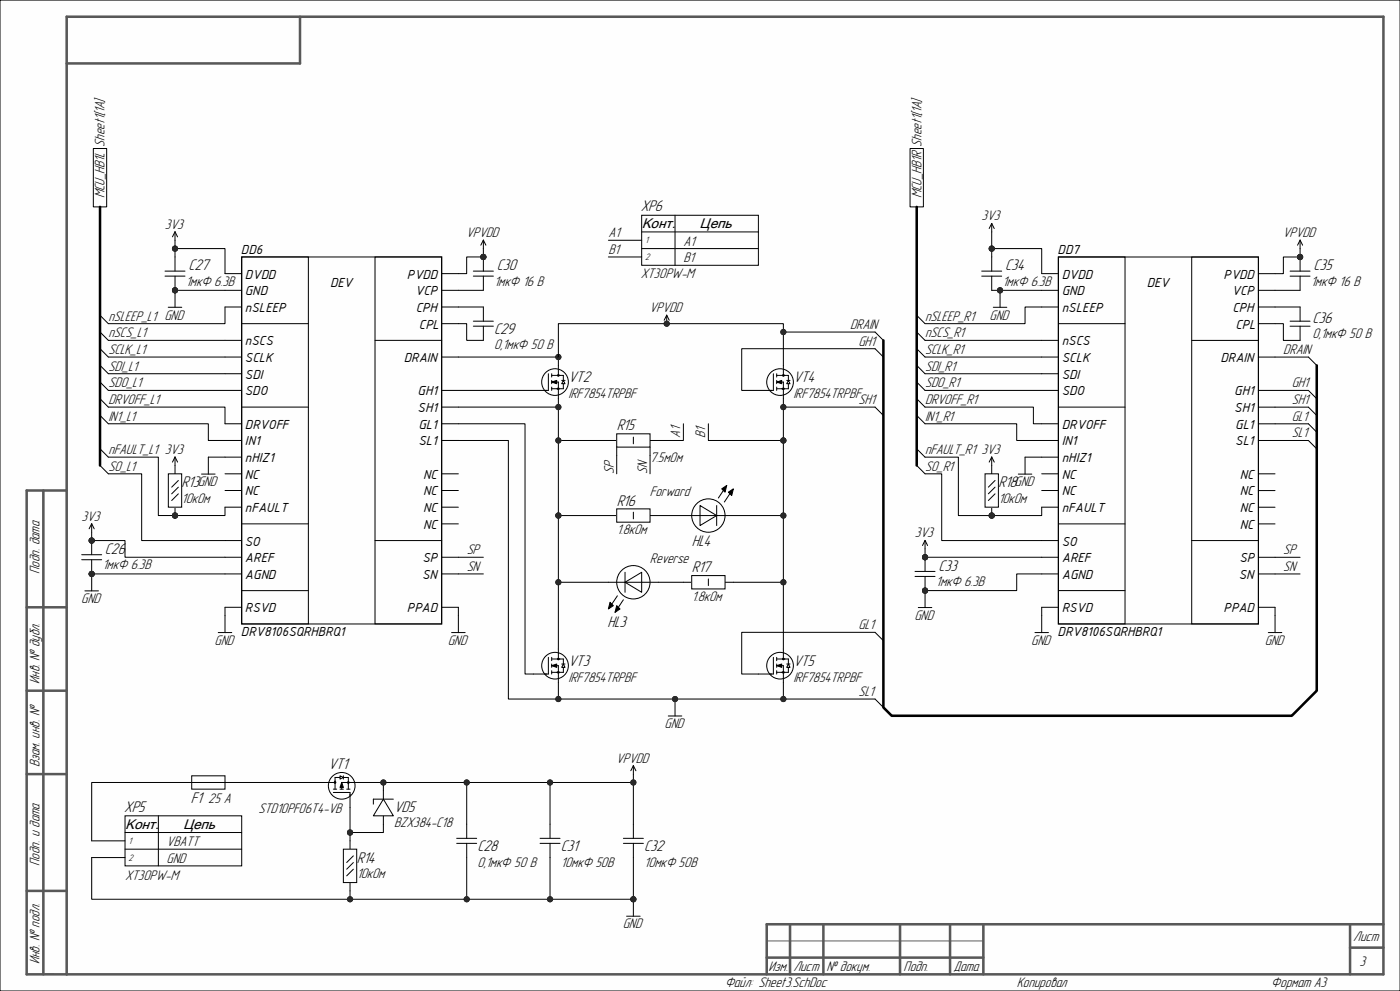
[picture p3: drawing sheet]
<svg xmlns="http://www.w3.org/2000/svg" width="420mm" height="297mm" viewBox="0 0 420 297" stroke-linecap="round" stroke-linejoin="round" font-family="sans-serif">
<path d="M0 0h420v297h-420z" fill-rule="evenodd" fill="#fefefe"/>
<path d="M0 0h420v297h-420z" fill="none" stroke="#000" stroke-width=".3"/>
<path d="M0 0h420v297h-420z" fill-rule="evenodd" fill="#fefefe"/>
<path d="M0 0h420v297h-420zM164.5 112v5h-1M165.5 114.5l1.5-.5v1zM165.5 112v1M165.5 114v1M165.5 116v1M165.5 114.5h2v2h-2M165.5 112.5h2.5" fill="none" stroke="#000" stroke-width=".3"/>
<g fill="none" stroke="#585858" stroke-width=".76">
<path d="M90 5v14h-70M13 147v145M20 147h-12v145h407v-287h-395v287M8 182h12M8 207h12M8 232h12M8 267h12M237 277v15M247 277v15M270 277v15M285 277v15M295 277v15"/>
<path d="M405 277v15M415 277h-185v15M230 287h65M405 284h10"/>
</g>
<path d="M230 282h65" fill="none" stroke="#585858" stroke-width=".3"/>
<path d="M165.5 114.5l1.5-.5v1z" fill="#000"/>
<path d="M169 114l.5 1h-1z" fill="#fefefe"/>
<g fill="none" stroke="#000" stroke-width=".3">
<path d="M160 117h4M167.5 109.5v3h1.5v1.5M167.5 116.5v3M168.5 114h1M169 114l.5 1h-1zM169 115v1.5h-2M164.5 197v5h-1M165.5 199.5l1.5-.5v1zM165.5 199.5h2v2h-2M165.5 197v1M165.5 199v1M165.5 197.5h2.5"/>
<path d="M165.5 201v1"/>
<circle cx="166.5" cy="114.5" r="4"/>
<circle cx="167.5" cy="112.5" r=".25"/>
<circle cx="167.5" cy="116.5" r=".25"/>
</g>
<g fill="#000">
<path d="M165.5 199.5l1.5-.5v1z"/>
<circle cx="167.5" cy="112.5" r=".25"/>
<circle cx="167.5" cy="116.5" r=".25"/>
</g>
<path d="M169 199l.5 1h-1z" fill="#fefefe"/>
<g fill="none" stroke="#000" stroke-width=".3">
<path d="M232 112v5h-1M233 114.5l1.5-.5v1zM233 112v1M233 114v1M233 116v1M233 114.5h2v2h-2M233 112.5h2.5M167.5 194.5v3h1.5v1.5M168.5 199h1M169 199l.5 1h-1zM160 202h4M167.5 201.5v3"/>
<path d="M169 200v1.5h-2"/>
<circle cx="166.5" cy="199.5" r="4"/>
<circle cx="167.5" cy="197.5" r=".25"/>
<circle cx="167.5" cy="201.5" r=".25"/>
</g>
<g fill="#000">
<path d="M233 114.5l1.5-.5v1z"/>
<circle cx="167.5" cy="197.5" r=".25"/>
<circle cx="167.5" cy="201.5" r=".25"/>
</g>
<path d="M236.5 114l.5 1h-1z" fill="#fefefe"/>
<g fill="none" stroke="#000" stroke-width=".3">
<path d="M227.5 117h4M235 109.5v3h1.5v1.5M235 116.5v3M236 114h1M236.5 114l.5 1h-1zM236.5 115v1.5h-2M232 197v5h-1M233 199.5l1.5-.5v1zM233 199.5h2v2h-2M233 197v1M233 199v1M233 197.5h2.5"/>
<path d="M233 201v1"/>
<circle cx="234" cy="114.5" r="4"/>
<circle cx="235" cy="116.5" r=".25"/>
<circle cx="235" cy="112.5" r=".25"/>
</g>
<g fill="#000">
<path d="M233 199.5l1.5-.5v1z"/>
<circle cx="235" cy="116.5" r=".25"/>
<circle cx="235" cy="112.5" r=".25"/>
</g>
<path d="M236.5 199l.5 1h-1z" fill="#fefefe"/>
<g fill="none" stroke="#000" stroke-width=".3">
<path d="M182.5 72h10M182.5 77h10M192.5 64.5h35v15h-35zM192.5 69.5h35M192.5 74.5h35M202.5 64.5v15M182.5 154.5h2.5M195 154.5h2.5M235 194.5v3h1.5v1.5M236 199h1M236.5 199l.5 1h-1zM227.5 202h4"/>
<path d="M235 201.5v3M236.5 200v1.5h-2"/>
<circle cx="234" cy="199.5" r="4"/>
<circle cx="235" cy="197.5" r=".25"/>
<circle cx="235" cy="201.5" r=".25"/>
</g>
<g fill="#000">
<circle cx="235" cy="197.5" r=".25"/>
<circle cx="235" cy="201.5" r=".25"/>
</g>
<path d="M185 152.5h10v4h-10z" fill-rule="evenodd" fill="#fefefe"/>
<path d="M185 152.5h10v4h-10zM190 153.5v2M205 174.5h2.5M217.5 174.5h2.5" fill="none" stroke="#000" stroke-width=".3"/>
<path d="M207.5 172.5h10v4h-10z" fill-rule="evenodd" fill="#fefefe"/>
<path d="M205 154.5h5M215 154.5h5M207.5 172.5h10v4h-10zM212.5 173.5v2" fill="none" stroke="#000" stroke-width=".3"/>
<path d="M210 151.5l5 3-5 3z" fill="#fefefe"/>
<g fill="none" stroke="#000" stroke-width=".3">
<path d="M210 151.5l5 3-5 3zM210 154.5h5M215 151.5v6M216.5 146.5l1.5-1-.5 2zM218 145.5l-2.5 3.8M218.5 147.5l1.5-1-.5 2zM219.8 146.7l-2.5 3.8M182.5 174.5h5M192.5 174.5h5"/>
<circle cx="212.5" cy="154.5" r="5"/>
</g>
<path d="M216.5 146.5l1.5-1-.5 2zM218.5 147.5l1.5-1-.5 2z" fill="#000"/>
<path d="M187.5 174.5l5-3v6z" fill="#fefefe"/>
<g fill="none" stroke="#000" stroke-width=".3">
<path d="M185.2 178.6l-2.5 3.7M187 179.8l-2.5 3.7M187.5 174.5l5-3v6zM187.5 174.5h5M187.5 171.5v6M183 180.5l1 1-1.5 1zM185 181.5l1 1-1.5 1z"/>
<circle cx="190" cy="174.5" r="5"/>
</g>
<path d="M183 180.5l1 1-1.5 1zM185 181.5l1 1-1.5 1z" fill="#000"/>
<path d="M72.5 77h60v110h-60z" fill-rule="evenodd" fill="#fefefe"/>
<g fill="none" stroke="#000" stroke-width=".3">
<path d="M72.5 77h60v110h-60zM72.5 77h20v110h-20zM112.5 77h20v110h-20zM67.5 87h5M67.5 82h5M67.5 92h5M72.5 97h20M132.5 87h5M132.5 82h5M132.5 92h5M132.5 97h5M67.5 102h5"/>
<path d="M67.5 107h5M67.5 112h5M67.5 117h5M112.5 102h20M132.5 107h5M132.5 117h5M67.5 132h5M67.5 137h5M67.5 127h5M72.5 122h20M132.5 132h5M132.5 127h5"/>
<path d="M132.5 122h5M182.5 132h2.5M195 132h2.5M67.5 142h5M67.5 147h5M67.5 152h5M72.5 157h20M132.5 142h5M132.5 147h5M132.5 152h5M132.5 157h5M67.5 162h5"/>
<path d="M67.5 167h5M67.5 172h5M72.5 177h20M112.5 162h20M132.5 167h5M132.5 172h5M67.5 182h5M132.5 182h5"/>
</g>
<path d="M185 130h10v4h-10z" fill-rule="evenodd" fill="#fefefe"/>
<path d="M185 130h10v4h-10zM185 134v2.5M190 131v2M195 134v2.5" fill="none" stroke="#000" stroke-width=".3"/>
<path d="M317.5 77h60v110h-60z" fill-rule="evenodd" fill="#fefefe"/>
<g fill="none" stroke="#000" stroke-width=".3">
<path d="M317.5 77h60v110h-60zM317.5 77h20v110h-20zM357.5 77h20v110h-20zM312.5 87h5M312.5 82h5M312.5 92h5M317.5 97h20M377.5 87h5M377.5 92h5M377.5 82h5M377.5 97h5M312.5 102h5"/>
<path d="M312.5 107h5M312.5 112h5M312.5 117h5M357.5 102h20M377.5 107h5M377.5 117h5M392.5 117l2.5 2.5M392.5 107l2.5 2.5M312.5 132h5M312.5 137h5M312.5 127h5M317.5 122h20"/>
<path d="M377.5 132h5M377.5 127h5M377.5 122h5M392.5 132l2.5 2.5M392.5 127l2.5 2.5M392.5 122l2.5 2.5M312.5 142h5M312.5 147h5M312.5 152h5M317.5 157h20M377.5 142h5M377.5 147h5"/>
<path d="M377.5 152h5M377.5 157h5M312.5 162h5M312.5 167h5M312.5 172h5M317.5 177h20M357.5 162h20M377.5 167h5M377.5 172h5M312.5 182h5M377.5 182h5M380.5 189.6h4"/>
<path d="M382.5 184.5v5.1M100 237.5h5v1M100 236.5h1M100.5 234v2.5M102 236.5h1M102.5 234.5l.5 1.5h-1zM102.5 234.5v2M104 236.5h1M104.5 234.5v2"/>
</g>
<path d="M102.5 234.5l.5 1.5h-1z" fill="#000"/>
<path d="M102 232.5l1 .5-1 .5z" fill="#fefefe"/>
<g fill="none" stroke="#000" stroke-width=".3">
<path d="M102 232.5l1 .5-1 .5zM102 233h-1.5v1.5h-3M102.5 234.5h5M103 232.5v1M103 233h1.5v2M105 238v4M27.5 252h10M27.5 257h10M37.5 244.5h35v15h-35zM37.5 249.5h35M37.5 254.5h35M47.5 244.5v15"/>
<path d="M105 252v2.5M105 264.5v2.5"/>
<circle cx="100.5" cy="234.5" r=".25"/>
<circle cx="102.5" cy="235.5" r="4"/>
<circle cx="104.5" cy="234.5" r=".25"/>
</g>
<g fill="#000">
<circle cx="100.5" cy="234.5" r=".25"/>
<circle cx="104.5" cy="234.5" r=".25"/>
</g>
<path d="M103 254.5h4v10h-4z" fill-rule="evenodd" fill="#fefefe"/>
<path d="M115 237v2.5M103 254.5h4v10h-4zM106 258.5l-2 2M106 256.5l-2 2M115 244.5v2.5M106 260.5l-2 2" fill="none" stroke="#000" stroke-width=".3"/>
<path d="M115 239.5l3 5h-6z" fill="#fefefe"/>
<path d="M115 239.5l3 5h-6zM118 239.5h-6v1.5M188 274.6h4M190 269.5v5.1" fill="none" stroke="#000" stroke-width=".3"/>
<circle cx="190" cy="269.5" r=".76" fill="#262626"/>
<circle cx="190" cy="269.5" r=".76" fill="none" stroke="#262626" stroke-width=".3"/>
<path d="M142 97.8h6M142 96.3h6M145 92v4.3M145 97.8v4.2M190 229.5l-.8 1.5M190 229.5l.8 1.5M190 229.5v2.5" fill="none" stroke="#000" stroke-width=".3"/>
<circle cx="145" cy="77" r=".76" fill="#262626"/>
<circle cx="145" cy="77" r=".76" fill="none" stroke="#262626" stroke-width=".3"/>
<path d="M145 77v4.3M142 82.8h6M142 81.3h6M145 82.8v4.2" fill="none" stroke="#000" stroke-width=".3"/>
<circle cx="145" cy="77" r=".76" fill="#262626"/>
<circle cx="145" cy="77" r=".76" fill="none" stroke="#262626" stroke-width=".3"/>
<path d="M145 72l-.8 1.5M145 72l.8 1.5M145 72v2.5M387 97.8h6M387 96.3h6M390 92v4.3M390 97.8v4.2" fill="none" stroke="#000" stroke-width=".3"/>
<circle cx="390" cy="77" r=".76" fill="#262626"/>
<circle cx="390" cy="77" r=".76" fill="none" stroke="#262626" stroke-width=".3"/>
<path d="M390 77v4.3M387 82.8h6M387 81.3h6M390 82.8v4.2" fill="none" stroke="#000" stroke-width=".3"/>
<circle cx="390" cy="77" r=".76" fill="#262626"/>
<circle cx="390" cy="77" r=".76" fill="none" stroke="#262626" stroke-width=".3"/>
<path d="M390 72l-.7 1.5M390 72l.8 1.5M390 72v2.5M50.5 92.1h4M52.5 87v5.1M135.5 189.6h4M137.5 184.5v5.1" fill="none" stroke="#000" stroke-width=".3"/>
<circle cx="52.5" cy="87" r=".76" fill="#262626"/>
<circle cx="52.5" cy="87" r=".76" fill="none" stroke="#262626" stroke-width=".3"/>
<circle cx="52.5" cy="87" r=".76" fill="#262626"/>
<circle cx="52.5" cy="87" r=".76" fill="none" stroke="#262626" stroke-width=".3"/>
<path d="M49.5 82.8h6M49.5 81.3h6M52.5 82.8v4.2" fill="none" stroke="#000" stroke-width=".3"/>
<circle cx="52.5" cy="87" r=".76" fill="#262626"/>
<circle cx="52.5" cy="87" r=".76" fill="none" stroke="#262626" stroke-width=".3"/>
<path d="M52.5 69.5v2.5M52.5 77v4.3M52.5 69.5l-.8 1.5M52.5 69.5l.8 1.5M298 92.1h4M300 87v5.1" fill="none" stroke="#000" stroke-width=".3"/>
<circle cx="300" cy="87" r=".76" fill="#262626"/>
<circle cx="300" cy="87" r=".76" fill="none" stroke="#262626" stroke-width=".3"/>
<path d="M297.5 67v2.5M297.5 77v4.3M297.5 67l-.8 1.5M297.5 67l.8 1.5M294.5 82.8h6M294.5 81.3h6M297.5 82.8v4.2" fill="none" stroke="#000" stroke-width=".3"/>
<circle cx="27.5" cy="172" r=".76" fill="#262626"/>
<circle cx="27.5" cy="172" r=".76" fill="none" stroke="#262626" stroke-width=".3"/>
<circle cx="27.5" cy="162" r=".76" fill="#262626"/>
<circle cx="27.5" cy="162" r=".76" fill="none" stroke="#262626" stroke-width=".3"/>
<path d="M24.5 167.8h6M24.5 166.3h6M27.5 167.8v4.2" fill="none" stroke="#000" stroke-width=".3"/>
<circle cx="27.5" cy="172" r=".76" fill="#262626"/>
<circle cx="27.5" cy="172" r=".76" fill="none" stroke="#262626" stroke-width=".3"/>
<path d="M27.5 162v4.3" fill="none" stroke="#000" stroke-width=".3"/>
<circle cx="27.5" cy="162" r=".76" fill="#262626"/>
<circle cx="27.5" cy="162" r=".76" fill="none" stroke="#262626" stroke-width=".3"/>
<path d="M25.5 177.1h4M27.5 172v5.1" fill="none" stroke="#000" stroke-width=".3"/>
<circle cx="27.5" cy="172" r=".76" fill="#262626"/>
<circle cx="27.5" cy="172" r=".76" fill="none" stroke="#262626" stroke-width=".3"/>
<g fill="none" stroke="#000" stroke-width=".3">
<path d="M27.5 157l-.8 1.5M27.5 157l.8 1.5M27.5 157v2.5M137 252.8h6M137 251.3h6M140 247v4.3M140 252.8v4.2M162 252.8h6M162 251.3h6M165 247v4.3M165 252.8v4.2M187 252.8h6"/>
<path d="M187 251.3h6M190 247v4.3M190 252.8v4.2"/>
</g>
<circle cx="52.5" cy="154.5" r=".76" fill="#262626"/>
<circle cx="52.5" cy="154.5" r=".76" fill="none" stroke="#262626" stroke-width=".3"/>
<path d="M52.5 152v2.5" fill="none" stroke="#000" stroke-width=".3"/>
<circle cx="52.5" cy="154.5" r=".76" fill="#262626"/>
<circle cx="52.5" cy="154.5" r=".76" fill="none" stroke="#262626" stroke-width=".3"/>
<path d="M52.5 139.5v2.5" fill="none" stroke="#000" stroke-width=".3"/>
<path d="M50.5 142h4v10h-4z" fill-rule="evenodd" fill="#fefefe"/>
<g fill="none" stroke="#000" stroke-width=".3">
<path d="M30 94.5l2.5 2.5M30 99.5l2.5 2.5M30 104.5l2.5 2.5M30 109.5l2.5 2.5M30 114.5l2.5 2.5M30 119.5l2.5 2.5M30 124.5l2.5 2.5M30 134.5l2.5 2.5M30 139.5l2.5 2.5M52.5 137l-.8 1.5M52.5 137l.8 1.5M52.5 137v2.5"/>
<path d="M50.5 142h4v10h-4zM53.5 148l-2 2M53.5 146l-2 2M53.5 144l-2 2"/>
</g>
<path d="M28 44.5h4v17.5h-4z" fill-rule="evenodd" fill="#fefefe"/>
<path d="M28 44.5h4v17.5h-4zM262.5 99.5l2.5 2.5M262.5 104.5l2.5 2.5M262.5 122l2.5 2.5M262.5 189.5l2.5 2.5M262.5 209.5l2.5 2.5" fill="none" stroke="#000" stroke-width=".3"/>
<circle cx="277.5" cy="177" r=".76" fill="#262626"/>
<circle cx="277.5" cy="177" r=".76" fill="none" stroke="#262626" stroke-width=".3"/>
<circle cx="277.5" cy="167" r=".76" fill="#262626"/>
<circle cx="277.5" cy="167" r=".76" fill="none" stroke="#262626" stroke-width=".3"/>
<path d="M274.5 172.8h6M274.5 171.3h6M277.5 172.8v4.2" fill="none" stroke="#000" stroke-width=".3"/>
<circle cx="277.5" cy="177" r=".76" fill="#262626"/>
<circle cx="277.5" cy="177" r=".76" fill="none" stroke="#262626" stroke-width=".3"/>
<path d="M277.5 167v4.3" fill="none" stroke="#000" stroke-width=".3"/>
<circle cx="277.5" cy="167" r=".76" fill="#262626"/>
<circle cx="277.5" cy="167" r=".76" fill="none" stroke="#262626" stroke-width=".3"/>
<path d="M277.5 177v5.1M275.5 182.1h4" fill="none" stroke="#000" stroke-width=".3"/>
<circle cx="277.5" cy="177" r=".76" fill="#262626"/>
<circle cx="277.5" cy="177" r=".76" fill="none" stroke="#262626" stroke-width=".3"/>
<path d="M277.5 162l-.8 1.5M277.5 162l.8 1.5M277.5 162v2.5" fill="none" stroke="#000" stroke-width=".3"/>
<circle cx="297.5" cy="154.5" r=".76" fill="#262626"/>
<circle cx="297.5" cy="154.5" r=".76" fill="none" stroke="#262626" stroke-width=".3"/>
<path d="M297.5 152v2.5" fill="none" stroke="#000" stroke-width=".3"/>
<circle cx="297.5" cy="154.5" r=".76" fill="#262626"/>
<circle cx="297.5" cy="154.5" r=".76" fill="none" stroke="#262626" stroke-width=".3"/>
<path d="M297.5 139.5v2.5" fill="none" stroke="#000" stroke-width=".3"/>
<path d="M295.5 142h4v10h-4z" fill-rule="evenodd" fill="#fefefe"/>
<g fill="none" stroke="#000" stroke-width=".3">
<path d="M275 94.5l2.5 2.5M275 99.5l2.5 2.5M275 104.5l2.5 2.5M275 109.5l2.5 2.5M275 114.5l2.5 2.5M275 119.5l2.5 2.5M275 124.5l2.5 2.5M275 134.5l2.5 2.5M275 139.5l2.5 2.5M297.5 137l-.8 1.5M297.5 137l.8 1.5M297.5 137v2.5"/>
<path d="M295.5 142h4v10h-4zM298.5 148l-2 2M298.5 146l-2 2M298.5 144l-2 2"/>
</g>
<path d="M273 44.5h4v17.5h-4z" fill-rule="evenodd" fill="#fefefe"/>
<path d="M273 44.5h4v17.5h-4zM65.5 189.6h4M67.5 184.5v5.1M310.5 189.6h4M312.5 184.5v5.1M200.5 214.6h4M202.5 209.5v5.1" fill="none" stroke="#000" stroke-width=".3"/>
<circle cx="202.5" cy="209.5" r=".76" fill="#262626"/>
<circle cx="202.5" cy="209.5" r=".76" fill="none" stroke="#262626" stroke-width=".3"/>
<path d="M200 94.5l-.8 1.5M200 94.5l.8 1.5M200 94.5v2.5" fill="none" stroke="#000" stroke-width=".3"/>
<circle cx="200" cy="97" r=".76" fill="#262626"/>
<circle cx="200" cy="97" r=".76" fill="none" stroke="#262626" stroke-width=".3"/>
<path d="M62.5 137v5.1M212.5 127v5h22.5M307.5 137v5.1M60.5 142.1h4M305.5 142.1h4" fill="none" stroke="#000" stroke-width=".3"/>
<circle cx="235" cy="132" r=".76" fill="#262626"/>
<circle cx="235" cy="132" r=".76" fill="none" stroke="#262626" stroke-width=".3"/>
<path d="M197.5 154.5h7.5M220 154.5h15" fill="none" stroke="#000" stroke-width=".3"/>
<circle cx="235" cy="154.5" r=".76" fill="#262626"/>
<circle cx="235" cy="154.5" r=".76" fill="none" stroke="#262626" stroke-width=".3"/>
<path d="M167.5 154.5h15" fill="none" stroke="#000" stroke-width=".3"/>
<circle cx="167.5" cy="154.5" r=".76" fill="#262626"/>
<circle cx="167.5" cy="154.5" r=".76" fill="none" stroke="#262626" stroke-width=".3"/>
<path d="M197.5 174.5h7.5M220 174.5h15" fill="none" stroke="#000" stroke-width=".3"/>
<circle cx="235" cy="174.5" r=".76" fill="#262626"/>
<circle cx="235" cy="174.5" r=".76" fill="none" stroke="#262626" stroke-width=".3"/>
<path d="M167.5 174.5h15" fill="none" stroke="#000" stroke-width=".3"/>
<circle cx="167.5" cy="174.5" r=".76" fill="#262626"/>
<circle cx="167.5" cy="174.5" r=".76" fill="none" stroke="#262626" stroke-width=".3"/>
<path d="M167.5 132h15" fill="none" stroke="#000" stroke-width=".3"/>
<circle cx="167.5" cy="132" r=".76" fill="#262626"/>
<circle cx="167.5" cy="132" r=".76" fill="none" stroke="#262626" stroke-width=".3"/>
<path d="M167.5 107v2.5M185 136.5v5.5M195 136.5v5.5M205 127v5h-7.5M137.5 167h7.5M137.5 172h7.5" fill="none" stroke="#000" stroke-width=".3"/>
<circle cx="167.5" cy="107" r=".76" fill="#262626"/>
<circle cx="167.5" cy="107" r=".76" fill="none" stroke="#262626" stroke-width=".3"/>
<path d="M137.5 117h22.5M137.5 127h20v75h2.5M137.5 132h15v77.5h15v-5" fill="none" stroke="#000" stroke-width=".3"/>
<circle cx="167.5" cy="209.5" r=".76" fill="#262626"/>
<circle cx="167.5" cy="209.5" r=".76" fill="none" stroke="#262626" stroke-width=".3"/>
<path d="M235 204.5v5h-67.5" fill="none" stroke="#000" stroke-width=".3"/>
<circle cx="167.5" cy="209.5" r=".76" fill="#262626"/>
<circle cx="167.5" cy="209.5" r=".76" fill="none" stroke="#262626" stroke-width=".3"/>
<circle cx="202.5" cy="209.5" r=".76" fill="#262626"/>
<circle cx="202.5" cy="209.5" r=".76" fill="none" stroke="#262626" stroke-width=".3"/>
<circle cx="235" cy="209.5" r=".76" fill="#262626"/>
<circle cx="235" cy="209.5" r=".76" fill="none" stroke="#262626" stroke-width=".3"/>
<path d="M235 99.5h27.5M262.5 104.5h-40v12.5h5M382.5 107h10M382.5 117h10M382.5 132h10M382.5 127h10M382.5 122h10M382.5 167h7.5M382.5 172h7.5M382.5 182v2.5" fill="none" stroke="#000" stroke-width=".3"/>
<circle cx="235" cy="99.5" r=".76" fill="#262626"/>
<circle cx="235" cy="99.5" r=".76" fill="none" stroke="#262626" stroke-width=".3"/>
<path d="M235 209.5h27.5" fill="none" stroke="#000" stroke-width=".3"/>
<circle cx="235" cy="209.5" r=".76" fill="#262626"/>
<circle cx="235" cy="209.5" r=".76" fill="none" stroke="#262626" stroke-width=".3"/>
<path d="M235 122h27.5M262.5 189.5h-40v12.5h5" fill="none" stroke="#000" stroke-width=".3"/>
<circle cx="235" cy="122" r=".76" fill="#262626"/>
<circle cx="235" cy="122" r=".76" fill="none" stroke="#262626" stroke-width=".3"/>
<path d="M105 242v7.5" fill="none" stroke="#000" stroke-width=".3"/>
<circle cx="105" cy="249.5" r=".76" fill="#262626"/>
<circle cx="105" cy="249.5" r=".76" fill="none" stroke="#262626" stroke-width=".3"/>
<path d="M115 247v2.5h-10" fill="none" stroke="#000" stroke-width=".3"/>
<circle cx="105" cy="249.5" r=".76" fill="#262626"/>
<circle cx="105" cy="249.5" r=".76" fill="none" stroke="#262626" stroke-width=".3"/>
<path d="M115 234.5v2.5" fill="none" stroke="#000" stroke-width=".3"/>
<circle cx="115" cy="234.5" r=".76" fill="#262626"/>
<circle cx="115" cy="234.5" r=".76" fill="none" stroke="#262626" stroke-width=".3"/>
<path d="M105 249.5v2.5" fill="none" stroke="#000" stroke-width=".3"/>
<circle cx="105" cy="249.5" r=".76" fill="#262626"/>
<circle cx="105" cy="249.5" r=".76" fill="none" stroke="#262626" stroke-width=".3"/>
<path d="M145 77h-5v5h-2.5M137.5 97h2.5v5h5M137.5 92h7.5M137.5 87h7.5" fill="none" stroke="#000" stroke-width=".3"/>
<circle cx="145" cy="77" r=".76" fill="#262626"/>
<circle cx="145" cy="77" r=".76" fill="none" stroke="#262626" stroke-width=".3"/>
<path d="M145 74.5v2.5" fill="none" stroke="#000" stroke-width=".3"/>
<circle cx="145" cy="77" r=".76" fill="#262626"/>
<circle cx="145" cy="77" r=".76" fill="none" stroke="#262626" stroke-width=".3"/>
<path d="M390 77h-5v5h-2.5M382.5 97h2.5v5h5M382.5 92h7.5M382.5 87h7.5" fill="none" stroke="#000" stroke-width=".3"/>
<circle cx="390" cy="77" r=".76" fill="#262626"/>
<circle cx="390" cy="77" r=".76" fill="none" stroke="#262626" stroke-width=".3"/>
<path d="M390 74.5v2.5" fill="none" stroke="#000" stroke-width=".3"/>
<circle cx="390" cy="77" r=".76" fill="#262626"/>
<circle cx="390" cy="77" r=".76" fill="none" stroke="#262626" stroke-width=".3"/>
<path d="M52.5 87h15M137.5 182v2.5" fill="none" stroke="#000" stroke-width=".3"/>
<circle cx="52.5" cy="87" r=".76" fill="#262626"/>
<circle cx="52.5" cy="87" r=".76" fill="none" stroke="#262626" stroke-width=".3"/>
<path d="M52.5 74.5h15v7.5" fill="none" stroke="#000" stroke-width=".3"/>
<circle cx="52.5" cy="74.5" r=".76" fill="#262626"/>
<circle cx="52.5" cy="74.5" r=".76" fill="none" stroke="#262626" stroke-width=".3"/>
<path d="M52.5 74.5v2.5" fill="none" stroke="#000" stroke-width=".3"/>
<circle cx="52.5" cy="74.5" r=".76" fill="#262626"/>
<circle cx="52.5" cy="74.5" r=".76" fill="none" stroke="#262626" stroke-width=".3"/>
<path d="M52.5 72v2.5" fill="none" stroke="#000" stroke-width=".3"/>
<circle cx="52.5" cy="74.5" r=".76" fill="#262626"/>
<circle cx="52.5" cy="74.5" r=".76" fill="none" stroke="#262626" stroke-width=".3"/>
<path d="M300 87h12.5" fill="none" stroke="#000" stroke-width=".3"/>
<circle cx="300" cy="87" r=".76" fill="#262626"/>
<circle cx="300" cy="87" r=".76" fill="none" stroke="#262626" stroke-width=".3"/>
<path d="M297.5 74.5h15v7.5" fill="none" stroke="#000" stroke-width=".3"/>
<circle cx="297.5" cy="74.5" r=".76" fill="#262626"/>
<circle cx="297.5" cy="74.5" r=".76" fill="none" stroke="#262626" stroke-width=".3"/>
<path d="M297.5 74.5v2.5" fill="none" stroke="#000" stroke-width=".3"/>
<circle cx="297.5" cy="74.5" r=".76" fill="#262626"/>
<circle cx="297.5" cy="74.5" r=".76" fill="none" stroke="#262626" stroke-width=".3"/>
<path d="M297.5 69.5v5" fill="none" stroke="#000" stroke-width=".3"/>
<circle cx="297.5" cy="74.5" r=".76" fill="#262626"/>
<circle cx="297.5" cy="74.5" r=".76" fill="none" stroke="#262626" stroke-width=".3"/>
<path d="M27.5 159.5v2.5" fill="none" stroke="#000" stroke-width=".3"/>
<circle cx="27.5" cy="162" r=".76" fill="#262626"/>
<circle cx="27.5" cy="162" r=".76" fill="none" stroke="#262626" stroke-width=".3"/>
<path d="M167.5 154.5v40" fill="none" stroke="#000" stroke-width=".3"/>
<circle cx="167.5" cy="154.5" r=".76" fill="#262626"/>
<circle cx="167.5" cy="154.5" r=".76" fill="none" stroke="#262626" stroke-width=".3"/>
<circle cx="167.5" cy="174.5" r=".76" fill="#262626"/>
<circle cx="167.5" cy="174.5" r=".76" fill="none" stroke="#262626" stroke-width=".3"/>
<path d="M167.5 119.5v35" fill="none" stroke="#000" stroke-width=".3"/>
<circle cx="167.5" cy="122" r=".76" fill="#262626"/>
<circle cx="167.5" cy="122" r=".76" fill="none" stroke="#262626" stroke-width=".3"/>
<circle cx="167.5" cy="132" r=".76" fill="#262626"/>
<circle cx="167.5" cy="132" r=".76" fill="none" stroke="#262626" stroke-width=".3"/>
<circle cx="167.5" cy="154.5" r=".76" fill="#262626"/>
<circle cx="167.5" cy="154.5" r=".76" fill="none" stroke="#262626" stroke-width=".3"/>
<path d="M235 132v62.5" fill="none" stroke="#000" stroke-width=".3"/>
<circle cx="235" cy="174.5" r=".76" fill="#262626"/>
<circle cx="235" cy="174.5" r=".76" fill="none" stroke="#262626" stroke-width=".3"/>
<circle cx="235" cy="154.5" r=".76" fill="#262626"/>
<circle cx="235" cy="154.5" r=".76" fill="none" stroke="#262626" stroke-width=".3"/>
<circle cx="235" cy="132" r=".76" fill="#262626"/>
<circle cx="235" cy="132" r=".76" fill="none" stroke="#262626" stroke-width=".3"/>
<path d="M140 234.5v12.5" fill="none" stroke="#000" stroke-width=".3"/>
<circle cx="140" cy="234.5" r=".76" fill="#262626"/>
<circle cx="140" cy="234.5" r=".76" fill="none" stroke="#262626" stroke-width=".3"/>
<path d="M105 267v2.5" fill="none" stroke="#000" stroke-width=".3"/>
<circle cx="105" cy="269.5" r=".76" fill="#262626"/>
<circle cx="105" cy="269.5" r=".76" fill="none" stroke="#262626" stroke-width=".3"/>
<path d="M140 257v12.5" fill="none" stroke="#000" stroke-width=".3"/>
<circle cx="140" cy="269.5" r=".76" fill="#262626"/>
<circle cx="140" cy="269.5" r=".76" fill="none" stroke="#262626" stroke-width=".3"/>
<path d="M165 257v12.5" fill="none" stroke="#000" stroke-width=".3"/>
<circle cx="165" cy="269.5" r=".76" fill="#262626"/>
<circle cx="165" cy="269.5" r=".76" fill="none" stroke="#262626" stroke-width=".3"/>
<path d="M165 234.5v12.5" fill="none" stroke="#000" stroke-width=".3"/>
<circle cx="165" cy="234.5" r=".76" fill="#262626"/>
<circle cx="165" cy="234.5" r=".76" fill="none" stroke="#262626" stroke-width=".3"/>
<path d="M190 257v12.5" fill="none" stroke="#000" stroke-width=".3"/>
<circle cx="190" cy="269.5" r=".76" fill="#262626"/>
<circle cx="190" cy="269.5" r=".76" fill="none" stroke="#262626" stroke-width=".3"/>
<path d="M190 232v2.5h-82.5" fill="none" stroke="#000" stroke-width=".3"/>
<circle cx="115" cy="234.5" r=".76" fill="#262626"/>
<circle cx="115" cy="234.5" r=".76" fill="none" stroke="#262626" stroke-width=".3"/>
<circle cx="140" cy="234.5" r=".76" fill="#262626"/>
<circle cx="140" cy="234.5" r=".76" fill="none" stroke="#262626" stroke-width=".3"/>
<circle cx="165" cy="234.5" r=".76" fill="#262626"/>
<circle cx="165" cy="234.5" r=".76" fill="none" stroke="#262626" stroke-width=".3"/>
<circle cx="190" cy="234.5" r=".76" fill="#262626"/>
<circle cx="190" cy="234.5" r=".76" fill="none" stroke="#262626" stroke-width=".3"/>
<path d="M190 234.5v12.5" fill="none" stroke="#000" stroke-width=".3"/>
<circle cx="190" cy="234.5" r=".76" fill="#262626"/>
<circle cx="190" cy="234.5" r=".76" fill="none" stroke="#262626" stroke-width=".3"/>
<path d="M67.5 152v2.5h-15" fill="none" stroke="#000" stroke-width=".3"/>
<circle cx="52.5" cy="154.5" r=".76" fill="#262626"/>
<circle cx="52.5" cy="154.5" r=".76" fill="none" stroke="#262626" stroke-width=".3"/>
<path d="M32.5 142h10v20h25M27.5 172h40" fill="none" stroke="#000" stroke-width=".3"/>
<circle cx="27.5" cy="172" r=".76" fill="#262626"/>
<circle cx="27.5" cy="172" r=".76" fill="none" stroke="#262626" stroke-width=".3"/>
<path d="M27.5 162h10v5h30" fill="none" stroke="#000" stroke-width=".3"/>
<circle cx="27.5" cy="162" r=".76" fill="#262626"/>
<circle cx="27.5" cy="162" r=".76" fill="none" stroke="#262626" stroke-width=".3"/>
<path d="M67.5 92v5h-35M32.5 102h35M32.5 107h35M32.5 112h35M32.5 117h35M32.5 122h35v5M32.5 127h30v5h5M32.5 137h15v17.5h5" fill="none" stroke="#000" stroke-width=".3"/>
<circle cx="52.5" cy="154.5" r=".76" fill="#262626"/>
<circle cx="52.5" cy="154.5" r=".76" fill="none" stroke="#262626" stroke-width=".3"/>
<path d="M277.5 164.5v2.5" fill="none" stroke="#000" stroke-width=".3"/>
<circle cx="277.5" cy="167" r=".76" fill="#262626"/>
<circle cx="277.5" cy="167" r=".76" fill="none" stroke="#262626" stroke-width=".3"/>
<path d="M277.5 137h10v17.5h10" fill="none" stroke="#000" stroke-width=".3"/>
<circle cx="297.5" cy="154.5" r=".76" fill="#262626"/>
<circle cx="297.5" cy="154.5" r=".76" fill="none" stroke="#262626" stroke-width=".3"/>
<path d="M235 119.5v12.5" fill="none" stroke="#000" stroke-width=".3"/>
<circle cx="235" cy="132" r=".76" fill="#262626"/>
<circle cx="235" cy="132" r=".76" fill="none" stroke="#262626" stroke-width=".3"/>
<circle cx="235" cy="122" r=".76" fill="#262626"/>
<circle cx="235" cy="122" r=".76" fill="none" stroke="#262626" stroke-width=".3"/>
<path d="M297.5 87h2.5M67.5 182v2.5M312.5 182v2.5" fill="none" stroke="#000" stroke-width=".3"/>
<circle cx="300" cy="87" r=".76" fill="#262626"/>
<circle cx="300" cy="87" r=".76" fill="none" stroke="#262626" stroke-width=".3"/>
<path d="M27.5 257v12.5h162.5" fill="none" stroke="#000" stroke-width=".3"/>
<circle cx="105" cy="269.5" r=".76" fill="#262626"/>
<circle cx="105" cy="269.5" r=".76" fill="none" stroke="#262626" stroke-width=".3"/>
<circle cx="140" cy="269.5" r=".76" fill="#262626"/>
<circle cx="140" cy="269.5" r=".76" fill="none" stroke="#262626" stroke-width=".3"/>
<circle cx="165" cy="269.5" r=".76" fill="#262626"/>
<circle cx="165" cy="269.5" r=".76" fill="none" stroke="#262626" stroke-width=".3"/>
<circle cx="190" cy="269.5" r=".76" fill="#262626"/>
<circle cx="190" cy="269.5" r=".76" fill="none" stroke="#262626" stroke-width=".3"/>
<path d="M62.5 137h5M277.5 167h35" fill="none" stroke="#000" stroke-width=".3"/>
<circle cx="277.5" cy="167" r=".76" fill="#262626"/>
<circle cx="277.5" cy="167" r=".76" fill="none" stroke="#262626" stroke-width=".3"/>
<path d="M312.5 172h-7.5v5h-27.5" fill="none" stroke="#000" stroke-width=".3"/>
<circle cx="277.5" cy="177" r=".76" fill="#262626"/>
<circle cx="277.5" cy="177" r=".76" fill="none" stroke="#262626" stroke-width=".3"/>
<path d="M312.5 152v2.5h-15" fill="none" stroke="#000" stroke-width=".3"/>
<circle cx="297.5" cy="154.5" r=".76" fill="#262626"/>
<circle cx="297.5" cy="154.5" r=".76" fill="none" stroke="#262626" stroke-width=".3"/>
<path d="M312.5 92h-5v5h-30M277.5 117h35M277.5 112h35M277.5 107h35M277.5 102h35M277.5 127h27.5v5h7.5M277.5 122h32.5v5h2.5M307.5 137h5M277.5 142h5v20h30M57.5 234.5h-30v17.5M67.5 234.5h30" fill="none" stroke="#000" stroke-width=".3"/>
<path d="M30 62v77.5M275 62v77.5M265 102v110l2.5 2.5h120l7.5-7.5v-97.5" fill="none" stroke="#000" stroke-width=".76"/>
<path d="M57.5 232.5h10v4h-10z" fill-rule="evenodd" fill="#fefefe"/>
<path d="M137.5 122h30M57.5 232.5h10v4h-10zM57.5 234.5h10" fill="none" stroke="#000" stroke-width=".3"/>
<circle cx="167.5" cy="122" r=".76" fill="#262626"/>
<circle cx="167.5" cy="122" r=".76" fill="none" stroke="#262626" stroke-width=".3"/>
<path d="M137.5 107h30" fill="none" stroke="#000" stroke-width=".3"/>
<circle cx="167.5" cy="107" r=".76" fill="#262626"/>
<circle cx="167.5" cy="107" r=".76" fill="none" stroke="#262626" stroke-width=".3"/>
<path d="M167.5 107v-10h67.5v12.5" fill="none" stroke="#000" stroke-width=".3"/>
<circle cx="235" cy="99.5" r=".76" fill="#262626"/>
<circle cx="235" cy="99.5" r=".76" fill="none" stroke="#262626" stroke-width=".3"/>
<circle cx="200" cy="97" r=".76" fill="#262626"/>
<circle cx="200" cy="97" r=".76" fill="none" stroke="#262626" stroke-width=".3"/>
<g font-size="4.9">
<text x="192.2" y="63.2">XP6</text>
<text x="56.5" y="81">C27</text>
<text x="149" y="81">C30</text>
<text x="301.5" y="81">C34</text>
<text x="394" y="81">C35</text>
<text x="148.3" y="100.1">C29</text>
<text x="393.7" y="96.7">C36</text>
<text x="170.5" y="114.6">VT2</text>
<text x="238" y="114.6">VT4</text>
<text x="185" y="129">R15</text>
<text x="54.5" y="146.1">R13GND</text>
<text x="299.5" y="146.1">R18GND</text>
<text x="185" y="151.5">R16</text>
<text x="31.5" y="166">C26</text>
<text x="207.5" y="163.6">HL4</text>
<text x="207.5" y="171.5">R17</text>
<text x="281.5" y="171">C33</text>
<text x="182.2" y="187.8">HL3</text>
<text x="170.5" y="199.6">VT3</text>
<text x="238" y="199.6">VT5</text>
<text x="98.5" y="230.5">VT1</text>
<text x="37.3" y="243.2">XP5</text>
<text x="57.2" y="240.6">F1</text>
<text x="118.2" y="243.3">VD5</text>
<text x="143.3" y="255.1">C28</text>
<text x="168.3" y="255.1">C31</text>
<text x="193.3" y="255.1">C32</text>
<text x="107" y="258.6">R14</text>
</g>
<g font-size="4.4">
<text x="31.4" y="59.5" transform="rotate(-90 31.4 59.5)">MCU_HB1L Sheet1[1A]</text>
<text x="276.4" y="59.5" transform="rotate(-90 276.4 59.5)">MCU_HB1R Sheet1[1A]</text>
<text x="49.5" y="68.6">3V3</text>
<text x="139.8" y="71.1">VPVDD</text>
<text x="182.5" y="71.1">A1</text>
<text x="294.5" y="66">3V3</text>
<text x="384.9" y="71.1">VPVDD</text>
<text x="182.5" y="76.1">B1</text>
<text x="205" y="73.6">A1</text>
<text x="192.2" y="83.4">XT30PW-M</text>
<text x="205" y="78.6">B1</text>
<text x="55.8" y="85.6">1мкФ 6.3В</text>
<text x="148.3" y="85.6">1мкФ 16 В</text>
<text x="300.7" y="85.6">1мкФ 6.3В</text>
<text x="393.2" y="85.6">1мкФ 16 В</text>
<text x="194.8" y="93.6">VPVDD</text>
<text x="296.9" y="95.8">GND</text>
<text x="32.5" y="96.1">nSLEEP_L1 GND</text>
<text x="32.5" y="101.1">nSCS_L1</text>
<text x="255" y="98.6">DRAIN</text>
<text x="277.5" y="96.1">nSLEEP_R1</text>
<text x="277.5" y="101.1">nSCS_R1</text>
<text x="393.7" y="101.3">0,1мкФ 50 В</text>
<text x="32.5" y="106.1">SCLK_L1</text>
<text x="148.3" y="104.7">0,1мкФ 50 В</text>
<text x="257.5" y="103.6">GH1</text>
<text x="277.5" y="106.1">SCLK_R1</text>
<text x="385" y="106.1">DRAIN</text>
<text x="32.5" y="111.1">SDI_L1</text>
<text x="277.5" y="111.1">SDI_R1</text>
<text x="32.5" y="116.1">SDO_L1</text>
<text x="170.5" y="119.3">IRF7854TRPBF</text>
<text x="238" y="119.3">IRF7854TRPBF</text>
<text x="277.5" y="116.1">SDO_R1</text>
<text x="387.5" y="116.1">GH1</text>
<text x="32.5" y="121.1">DRVOFF_L1</text>
<text x="257.5" y="121.1">SH1</text>
<text x="277.5" y="121.1">DRVOFF_R1</text>
<text x="387.5" y="121.1">SH1</text>
<text x="32.5" y="126.1">IN1_L1</text>
<text x="204.1" y="131.3" transform="rotate(-90 204.1 131.3)">A1</text>
<text x="211.6" y="131.3" transform="rotate(-90 211.6 131.3)">B1</text>
<text x="277.5" y="126.1">IN1_R1</text>
<text x="387.5" y="126.1">GL1</text>
<text x="387.5" y="131.1">SL1</text>
<text x="32.5" y="136.1">nFAULT_L1</text>
<text x="49.5" y="136.1">3V3</text>
<text x="277.5" y="136.1">nFAULT_R1</text>
<text x="294.5" y="136.1">3V3</text>
<text x="32.5" y="141.1">SO_L1</text>
<text x="184.1" y="142" transform="rotate(-90 184.1 142)">SP</text>
<text x="194.1" y="142" transform="rotate(-90 194.1 142)">SN</text>
<text x="195" y="138.6">7.5мОм</text>
<text x="277.5" y="141.1">SO_R1</text>
<text x="195" y="148.6">Forward</text>
<text x="54.5" y="150.7">10кОм</text>
<text x="299.5" y="150.7">10кОм</text>
<text x="24.5" y="156">3V3</text>
<text x="185" y="160.2">1.8кОм</text>
<text x="274.5" y="161.1">3V3</text>
<text x="140" y="166.1">SP</text>
<text x="385" y="166.1">SP</text>
<text x="11.9" y="172" transform="rotate(-90 11.9 172)">Подп. дата</text>
<text x="30.7" y="170.6">1мкФ 6.3В</text>
<text x="140" y="171.1">SN</text>
<text x="195" y="168.6">Reverse</text>
<text x="385" y="171.1">SN</text>
<text x="280.8" y="175.6">1мкФ 6.3В</text>
<text x="24.4" y="180.8">GND</text>
<text x="207.5" y="180.2">1.8кОм</text>
<text x="274.4" y="185.8">GND</text>
<text x="257.5" y="188.6">GL1</text>
<text x="64.4" y="193.3">GND</text>
<text x="134.4" y="193.3">GND</text>
<text x="309.4" y="193.3">GND</text>
<text x="379.4" y="193.3">GND</text>
<text x="11.9" y="205" transform="rotate(-90 11.9 205)">Инв. № дубл.</text>
<text x="170.5" y="204.3">IRF7854TRPBF</text>
<text x="238" y="204.3">IRF7854TRPBF</text>
<text x="257.5" y="208.6">SL1</text>
<text x="199.4" y="218.3">GND</text>
<text x="11.9" y="230" transform="rotate(-90 11.9 230)">Взам. инв. №</text>
<text x="184.8" y="228.6">VPVDD</text>
<text x="62.5" y="240.6">25 А</text>
<text x="77.5" y="243.6">STD10PF06T4-VB</text>
<text x="118.2" y="248">BZX384-C18</text>
<text x="50" y="253.6">VBATT</text>
<text x="11.9" y="259.5" transform="rotate(-90 11.9 259.5)">Подп. и дата</text>
<text x="37.5" y="263.6">XT30PW-M</text>
<text x="50" y="258.6">GND</text>
<text x="107" y="263.3">10кОм</text>
<text x="143.3" y="259.8">0,1мкФ 50 В</text>
<text x="168.3" y="259.8">10мкФ 50В</text>
<text x="193.3" y="259.8">10мкФ 50В</text>
<text x="186.9" y="278.3">GND</text>
<text x="406" y="281.9">Лист</text>
<text x="11.9" y="289" transform="rotate(-90 11.9 289)">Инв. № подл.</text>
<text x="230.5" y="290.9">Изм.</text>
<text x="238" y="290.9">Лист № докум.</text>
<text x="271" y="290.9">Подп.</text>
<text x="286" y="290.9">Дата</text>
<text x="407.8" y="289.4">3</text>
<text x="217.5" y="295.9">Файл: Sheet3.SchDoc</text>
<text x="305" y="295.9">Копировал</text>
<text x="381.4" y="295.9">Формат А3</text>
</g>
<g font-size="4.3">
<text x="192.5" y="68.5">Конт.</text>
<text x="209.9" y="68.5">Цепь</text>
<text x="37.5" y="248.5">Конт.</text>
<text x="54.9" y="248.5">Цепь</text>
</g>
<g font-size="3.8">
<text x="72.3" y="76.2">DD6</text>
<text x="317.2" y="76.2">DD7</text>
<text x="73.5" y="83.5">DVDD</text>
<text x="122" y="83.5">PVDD</text>
<text x="318.5" y="83.5">DVDD</text>
<text x="367.1" y="83.5">PVDD</text>
<text x="73.5" y="88.5">GND</text>
<text x="99" y="85.9">DEV</text>
<text x="124.6" y="88.5">VCP</text>
<text x="318.5" y="88.5">GND</text>
<text x="344" y="85.9">DEV</text>
<text x="369.6" y="88.5">VCP</text>
<text x="73.5" y="93.5">nSLEEP</text>
<text x="124.7" y="93.5">CPH</text>
<text x="318.5" y="93.5">nSLEEP</text>
<text x="369.7" y="93.5">CPH</text>
<text x="125.6" y="98.5">CPL</text>
<text x="370.6" y="98.5">CPL</text>
<text x="73.5" y="103.5">nSCS</text>
<text x="318.5" y="103.5">nSCS</text>
<text x="73.5" y="108.5">SCLK</text>
<text x="73.5" y="113.5">SDI</text>
<text x="121.1" y="108.5">DRAIN</text>
<text x="318.5" y="108.5">SCLK</text>
<text x="318.5" y="113.5">SDI</text>
<text x="366.1" y="108.5">DRAIN</text>
<text x="73.5" y="118.5">SDO</text>
<text x="125.3" y="118.5">GH1</text>
<text x="318.5" y="118.5">SDO</text>
<text x="370.2" y="118.5">GH1</text>
<text x="125.3" y="123.5">SH1</text>
<text x="370.2" y="123.5">SH1</text>
<text x="73.5" y="128.5">DRVOFF</text>
<text x="125.5" y="128.5">GL1</text>
<text x="318.5" y="128.5">DRVOFF</text>
<text x="370.5" y="128.5">GL1</text>
<text x="73.5" y="133.5">IN1</text>
<text x="125.5" y="133.5">SL1</text>
<text x="318.5" y="133.5">IN1</text>
<text x="370.5" y="133.5">SL1</text>
<text x="73.5" y="138.5">nHIZ1</text>
<text x="73.5" y="143.5">NC</text>
<text x="126.9" y="143.5">NC</text>
<text x="318.5" y="138.5">nHIZ1</text>
<text x="318.5" y="143.5">NC</text>
<text x="371.9" y="143.5">NC</text>
<text x="73.5" y="148.5">NC</text>
<text x="126.9" y="148.5">NC</text>
<text x="318.5" y="148.5">NC</text>
<text x="371.9" y="148.5">NC</text>
<text x="73.5" y="153.5">nFAULT</text>
<text x="126.9" y="153.5">NC</text>
<text x="318.5" y="153.5">nFAULT</text>
<text x="371.9" y="153.5">NC</text>
<text x="126.9" y="158.5">NC</text>
<text x="371.9" y="158.5">NC</text>
<text x="73.5" y="163.5">SO</text>
<text x="318.5" y="163.5">SO</text>
<text x="73.5" y="168.5">AREF</text>
<text x="73.5" y="173.5">AGND</text>
<text x="126.7" y="173.5">SN</text>
<text x="126.8" y="168.5">SP</text>
<text x="318.5" y="168.5">AREF</text>
<text x="318.5" y="173.5">AGND</text>
<text x="371.6" y="173.5">SN</text>
<text x="371.8" y="168.5">SP</text>
<text x="73.5" y="183.5">RSVD</text>
<text x="122" y="183.5">PPAD</text>
<text x="318.5" y="183.5">RSVD</text>
<text x="367.1" y="183.5">PPAD</text>
<text x="72.3" y="190.8">DRV8106SQRHBRQ1</text>
<text x="317.2" y="190.8">DRV8106SQRHBRQ1</text>
</g>
<g font-size="3">
<text x="193.5" y="72.9">1</text>
<text x="193.5" y="77.9">2</text>
<text x="38.5" y="252.9">1</text>
<text x="38.5" y="257.9">2</text>
</g>
<text font-size=".5" fill="#585858" x="12.5" y="292.1">ALTIUM GOSTBOM2.0 KEV</text>
</svg>
